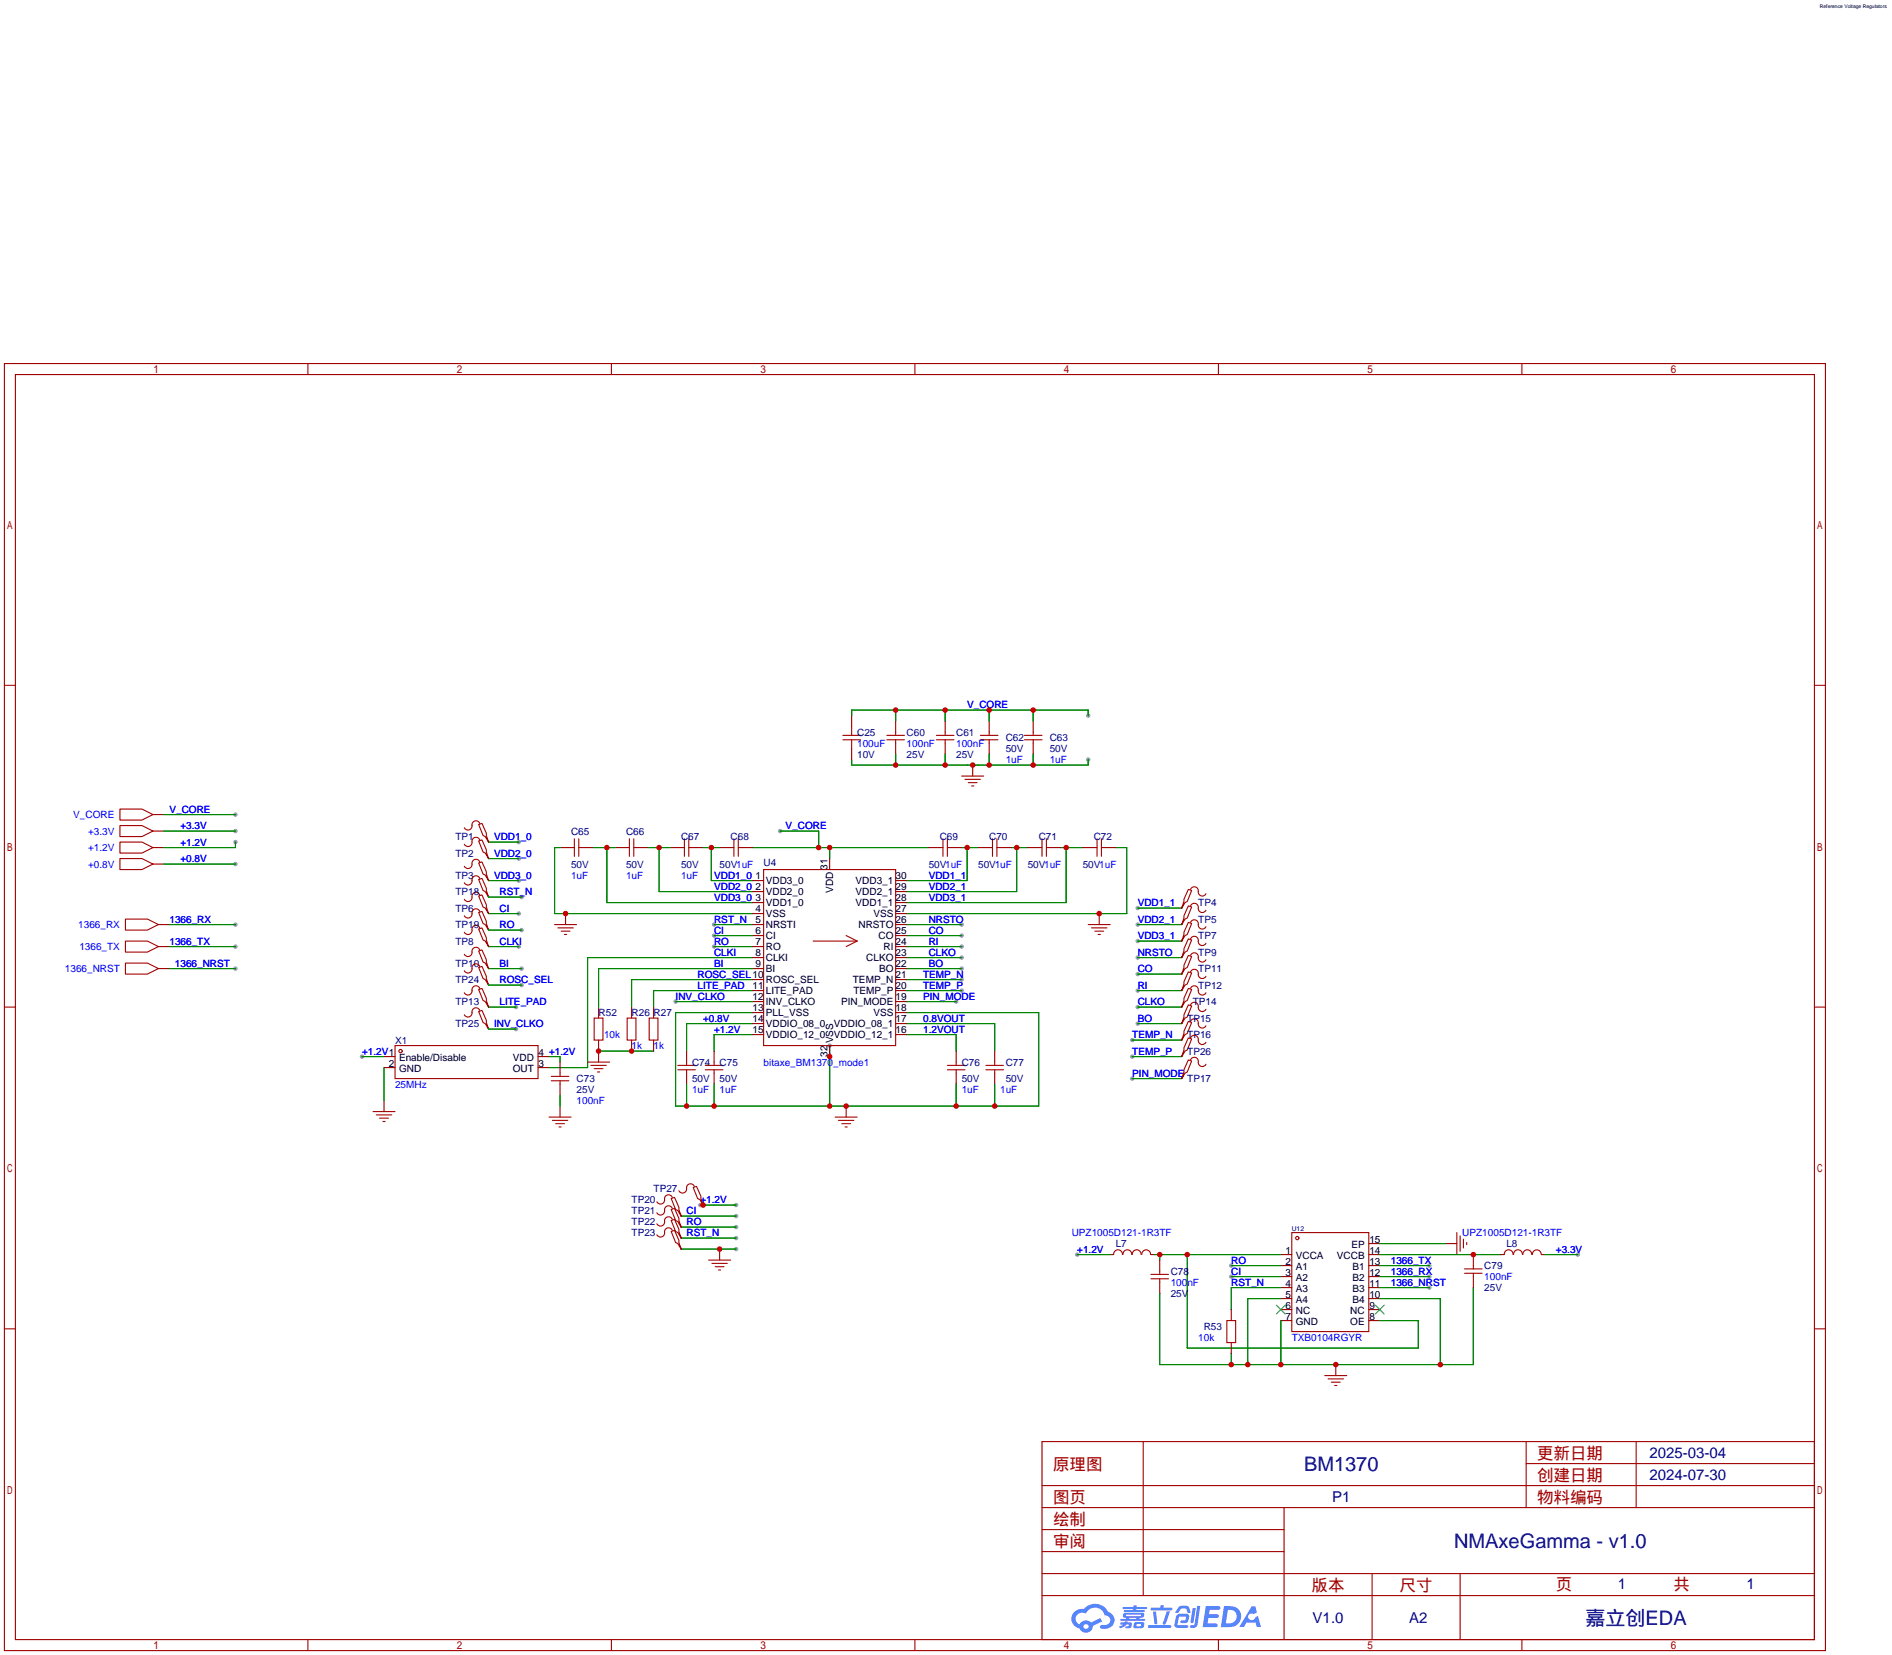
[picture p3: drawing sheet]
<svg xmlns="http://www.w3.org/2000/svg" width="437mm" height="382mm" viewBox="0 0 437 382" stroke-linecap="round" stroke-linejoin="round" font-family="sans-serif">
<g fill="#999">
<circle cx="54.4" cy="194.4" r=".51"/>
<circle cx="54.4" cy="191.9" r=".51"/>
<circle cx="54.4" cy="188.1" r=".51"/>
<circle cx="54.4" cy="199.5" r=".51"/>
<circle cx="54.4" cy="213.5" r=".51"/>
<circle cx="54.4" cy="218.6" r=".51"/>
<circle cx="54.4" cy="223.6" r=".51"/>
<circle cx="251.2" cy="165.2" r=".51"/>
<circle cx="169.9" cy="278.3" r=".51"/>
<circle cx="161.7" cy="278.3" r=".51"/>
<circle cx="169.9" cy="288.4" r=".51"/>
<circle cx="251.2" cy="175.4" r=".51"/>
<circle cx="169.9" cy="283.3" r=".51"/>
<circle cx="169.9" cy="280.8" r=".51"/>
<circle cx="169.9" cy="285.9" r=".51"/>
<circle cx="284.2" cy="292.2" r=".51"/>
<circle cx="329.9" cy="292.2" r=".51"/>
<circle cx="329.9" cy="294.8" r=".51"/>
<circle cx="284.2" cy="294.8" r=".51"/>
<circle cx="329.9" cy="297.3" r=".51"/>
<circle cx="248.7" cy="289.7" r=".51"/>
<circle cx="364.2" cy="289.7" r=".51"/>
<circle cx="119.8" cy="198.2" r=".51"/>
<circle cx="119.8" cy="203.3" r=".51"/>
<circle cx="262.6" cy="232.5" r=".51"/>
<circle cx="180.1" cy="191.9" r=".51"/>
<circle cx="261.4" cy="240.2" r=".51"/>
<circle cx="262.6" cy="213.5" r=".51"/>
<circle cx="262.6" cy="221.1" r=".51"/>
<circle cx="222" cy="213.5" r=".51"/>
<circle cx="262.6" cy="224.9" r=".51"/>
<circle cx="119.8" cy="210.9" r=".51"/>
<circle cx="262.6" cy="228.7" r=".51"/>
<circle cx="119.8" cy="194.4" r=".51"/>
<circle cx="220.7" cy="231.3" r=".51"/>
<circle cx="222" cy="216" r=".51"/>
<circle cx="222" cy="221.1" r=".51"/>
<circle cx="164.8" cy="213.5" r=".51"/>
<circle cx="119.8" cy="218.6" r=".51"/>
<circle cx="262.6" cy="217.3" r=".51"/>
<circle cx="261.4" cy="249" r=".51"/>
<circle cx="164.8" cy="218.6" r=".51"/>
<circle cx="222" cy="218.6" r=".51"/>
<circle cx="120.4" cy="223.6" r=".51"/>
<circle cx="262.6" cy="236.3" r=".51"/>
<circle cx="262.6" cy="209.7" r=".51"/>
<circle cx="222" cy="223.6" r=".51"/>
<circle cx="119.1" cy="232.5" r=".51"/>
<circle cx="191.5" cy="241.4" r=".51"/>
<circle cx="83.6" cy="244" r=".51"/>
<circle cx="222" cy="226.2" r=".51"/>
<circle cx="164.8" cy="216" r=".51"/>
<circle cx="156" cy="231.3" r=".51"/>
<circle cx="119.1" cy="237.6" r=".51"/>
<circle cx="222" cy="228.7" r=".51"/>
<circle cx="261.4" cy="244" r=".51"/>
<circle cx="120.4" cy="207.1" r=".51"/>
<circle cx="120.4" cy="214.8" r=".51"/>
<circle cx="120.4" cy="227.5" r=".51"/>
</g>
<g fill="none" stroke="#a10000" stroke-width=".25">
<path d="M1 83.9h420.4v297.2h-420.4zM3.6 86.5h415.2v292.1h-415.2zM71.1 83.9v2.6M141.1 83.9v2.6M211.2 83.9v2.6M281.3 83.9v2.6M351.3 83.9v2.6M1 158.2h2.6M418.8 158.2h2.6M1 232.5h2.6M418.8 232.5h2.6M1 306.8h2.6"/>
<path d="M418.8 306.8h2.6M240.5 332.9h178.3v45.7h-178.3zM263.9 332.9v35.5M352.3 332.9v15.2M352.3 337.9h66.5M377.7 332.9v15.2M240.5 353.2h55.9M240.5 348.1h178.3M240.5 358.3h55.9M240.5 343h178.3M296.4 348.1v30.5M71.1 378.6v2.5"/>
<path d="M141.1 378.6v2.5M211.2 378.6v2.5M240.5 368.4h178.3M240.5 363.3h178.3M281.3 378.6v2.5M316.7 363.3v15.3M337.1 363.3v15.3M351.3 378.6v2.5"/>
</g>
<g fill="#5487ff">
<path d="M278.4 370.8h2.6a.48 .48 0 0 1 .7 .5 .48 .48 0 0 1-.7 .4h-1.8l-.1 1h1.9a.43 .43 0 0 1 .4 .5 .43 .43 0 0 1-.5 .4h-1.9l-.2 1.3h1.6a.45 .45 0 0 1 .6 .1 .45 .45 0 0 1-.1 .6l-3.3 .1z"/>
<path d="M288.9 370.9h.9l.4 1.4-.8 .4a.84 .84 0 0 0-1.2 .2 .84 .84 0 0 0 .3 1.2 .84 .84 0 0 0 1.2-.4l.1-.3 .6-.3 .7 2.6h-1l-.3-1h-2l-.6 1h-1.1z"/>
<path d="M275.3 371.3h.7l-.5 3.2a.36 .36 0 0 1-.3 .3 .36 .36 0 0 1-.4-.3z"/>
<path d="M276.4 370.8h.7l-.6 4.3a1.13 1.13 0 0 1-1.8 .6l.2-.4 .7-.1 .2-.1z"/>
<path d="M272.1 371.1l.6-.3h1a.77 .77 0 0 1 .8 .5l.3 1-.1 .1h-.6l-.2-.9-.3-.1h-.9l-.7 1h-.7z"/>
<path d="M271.6 373l.6-.4h1.7a.81 .81 0 0 1 .6 .5 .81 .81 0 0 1-.1 .9 .81 .81 0 0 1-.9 .8h-.7a.32 .32 0 0 1-.3-.4 .32 .32 0 0 1 .4-.3h.7l.2-.8h-1.6l-.4 1.9 2.2 .1a.32 .32 0 0 1 .3 .3 .32 .32 0 0 1-.4 .3h-2.2l-.5-.3-.1-.5z"/>
<path d="M265.1 375.3h5a.33 .33 0 0 1 .3 .3 .33 .33 0 0 1-.4 .3h-4.8l-.2-.2z"/>
<path d="M269.3 372.1h.8l-.7 2a.98 .98 0 0 1-.7 1l-.3-.3z"/>
<path d="M266.2 372.1h.7l.3 2.6a.34 .34 0 0 1-.3 .4 .34 .34 0 0 1-.4-.3z"/>
<path d="M265.7 371.2h2.1l.3-.5h.5l-.1 .5h1.8a.32 .32 0 0 1 .4 .4 .32 .32 0 0 1-.4 .3h-4.5l-.2-.2z"/>
<path d="M258.7 374.6h.9l.1-.2h.6v.2l.8 .1 .2 .1-.2 1-1.3 .2v-.5h.7l.1-.4a.68 .68 0 0 0-1 .4l-1.1 .5-.2-.4 1-.5h-.7z"/>
<path d="M259.2 371.1h2.4l.1-.4h.7v.4h2.1l.3 .2-.3 .2h-2.2v.3h1.8l.2 .2-.2 .2h-4.6v-.4h2v-.3h-2.2l-.2-.1z"/>
<path d="M282.6 370.8l-.8 4.9h1.7a2.5 2.5 0 0 0 3-2.5 2.5 2.5 0 0 0-3.1-2.4zM283.4 371.7a1.65 1.65 0 0 1 2.1 1.7 1.65 1.65 0 0 1-2.2 1.5h-.3z"/>
<path d="M259.4 372.6l-.2 .8 .7 .1 .1 .3h-1.3l.1 .4h5.3l.3-.1-.2-.3h-1.2l.2-.3a.7 .7 0 0 0 .8-.2 .7 .7 0 0 0 0-.9h-4.2zM260 372.8l3.4 .1-.2 .3h-3.2zM260.7 373.5h1.7l-.2 .3h-1.4z"/>
<path d="M261.8 374.7a1.05 1.05 0 0 0 0 1.2 2.91 2.91 0 0 0 2.2-.1 .98 .98 0 0 0 0-1.2l-1.7-.1zM262.4 375h.9l.1 .4-.3 .2-.8-.1z"/>
<path d="M248.1 372.2a2.23 2.23 0 0 0-.7 2.3 2.23 2.23 0 0 0 1.8 1.5 1.58 1.58 0 0 0 1.8 1 1.58 1.58 0 0 0 1.3-1.6l2.2-1-.5-.8-2.1 1a1.65 1.65 0 0 0-2.7 .5 1.47 1.47 0 0 1-.7-2.1 1.47 1.47 0 0 1 2.2-.4 2.3 2.3 0 0 1 2.3-1.4 2.3 2.3 0 0 1 2 1.8 1.12 1.12 0 0 1 1.3 1 1.12 1.12 0 0 1-1.1 1.2h-.7a.45 .45 0 0 0-.6 .4 .45 .45 0 0 0 .4 .5 2.21 2.21 0 0 0 2.3-.6 2.21 2.21 0 0 0 .5-2.2 2.13 2.13 0 0 0-1.3-1.1 3.3 3.3 0 0 0-5.6-.7l-1.1 .1zM250.1 375.6a.6 .6 0 0 1 1.2 0 .6 .6 0 0 1-1.2 0z"/>
</g>
<g fill="none" stroke="#870000" stroke-width=".25">
<path d="M196.6 165.2v2.6M196.6 172.8v2.6M206.8 166.5v2.5M206.8 171.6v2.5M218.2 166.5v2.5M218.2 171.6v2.5M224.5 176.7v2.5M228.3 166.5v2.5M228.3 171.6v2.5M238.5 166.5v2.5M238.5 171.6v2.5M35.3 188.1h2.5"/>
<path d="M35.3 191.9h2.5M35.3 195.7h2.5M35.3 199.5h2.5M112.8 194.2v.2M112.8 198v.2M129.3 195.7h2.5M134.4 195.7h2.5M142 195.7h2.5M147.1 195.7h2.5M154.7 195.7h2.5M159.8 195.7h2.5M166.1 195.7h2.6"/>
<path d="M171.2 195.7h2.5M191.5 198.2v2.6M214.4 195.7h2.5M219.5 195.7h2.5M225.8 195.7h2.5M230.9 195.7h2.5M237.2 195.7h2.6M242.3 195.7h2.6M249.9 195.7h2.6M255 195.7h2.6M36.6 213.5h2.5M36.6 218.6h2.5"/>
<path d="M112.8 203.1v.2M112.8 206.9v.2M112.8 210.7v.2M112.8 214.5v.3M112.8 218.3v.3M130.6 210.9v2.6M173.7 213.5h2.6M173.7 218.6h2.6M173.7 203.3h2.6M173.7 205.9h2.6M173.7 216h2.6M173.7 210.9h2.6"/>
<path d="M173.7 208.4h2.6M206.8 213.5h2.5M206.8 218.6h2.5M206.8 203.3h2.5M206.8 205.9h2.5M206.8 216h2.5M206.8 210.9h2.5M206.8 208.4h2.5M253.7 210.9v2.6M272.8 209.4v.3M272.8 213.2v.3M272.8 217v.3"/>
<path d="M36.6 223.6h2.5M112.8 223.4v.2M112.8 227.2v.3M112.8 232.3v.2M112.8 237.4v.2M138.2 232.5v2.6M145.8 232.5v2.6M150.9 232.5v2.6M173.7 223.6h2.6M173.7 226.2h2.6M173.7 228.7h2.6M173.7 231.3h2.6"/>
<path d="M173.7 233.8h2.6M173.7 236.3h2.6M173.7 238.9h2.6M173.7 221.1h2.6M206.8 223.6h2.5M206.8 226.2h2.5M206.8 228.7h2.5M206.8 231.3h2.5M206.8 233.8h2.5M206.8 236.3h2.5M206.8 238.9h2.5M206.8 221.1h2.5"/>
<path d="M272.8 220.9v.2M272.8 224.7v.2M272.8 228.5v.2M272.8 232.3v.2M272.8 236.1v.2M272.8 239.9v.3M88.6 254.1v2.6M88.6 244h2.6M88.6 246.5h2.6M124.2 244h2.5M124.2 246.5h2.5M129.3 245.2v2.6"/>
<path d="M129.3 250.3v2.6M129.3 255.4v2.5M138.2 240.2v5M145.8 240.2v2.5M150.9 240.2v2.5M158.5 242.7v2.5M158.5 247.8v2.5M164.8 242.7v2.5M164.8 247.8v2.5M191.5 241.4v2.6M195.3 255.4v2.5M220.7 242.7v2.5"/>
<path d="M220.7 247.8v2.5M229.6 242.7v2.5M229.6 247.8v2.5M272.8 243.7v.3M272.8 248.8v.2M162.3 278v.3M157.2 280.5v.3M157.2 283.1v.2M157.2 285.6v.3M157.2 288.2v.2M166.1 288.4v2.6M256.3 289.7h.7"/>
<path d="M265.7 289.7h.7M267.7 291v2.5M267.7 296v2.6M295.7 289.7h2.5M295.7 292.2h2.5M295.7 294.8h2.5M295.7 297.3h2.5M295.7 299.8h2.5M316 289.7h2.5M316 292.2h2.5M316 294.8h2.5M316 297.3h2.5"/>
<path d="M316 299.8h2.5M316 287.1h2.5M333.8 287.1h2.5M340.1 289.7v2.5M340.1 294.8v2.5M346.5 289.7h.7M355.9 289.7h.7M284.2 302.4v2.5M284.2 310v2.5M295.7 302.4h2.5M295.7 304.9h2.5M308.4 315.1v2.5"/>
<path d="M316 302.4h2.5M316 304.9h2.5"/>
</g>
<g fill="none" stroke="#a10000" stroke-width=".25">
<path d="M194.6 169.8h4M194.6 170.8h4M196.6 167.8v2M196.6 170.8v2M204.7 169.8h4.1M204.7 170.8h4.1M206.8 169v.8M206.8 170.8v.8M216.2 169.8h4M216.2 170.8h4M218.2 169v.8M218.2 170.8v.8"/>
<path d="M222 179.2h5.1M222.8 180h3.5M226.3 169.8h4.1M226.3 170.8h4.1M228.3 169v.8M228.3 170.8v.8M236.5 169.8h4M236.5 170.8h4M238.5 169v.8M238.5 170.8v.8M27.7 186.8h5.1l2.5 1.3-2.5 1.3h-5.1zM27.7 190.6h5.1l2.5 1.3-2.5 1.3h-5.1z"/>
<path d="M27.7 194.4h5.1l2.5 1.3-2.5 1.3h-5.1zM27.7 198.2h5.1l2.5 1.3-2.5 1.3h-5.1zM110.5 190.4l.8-.3 1 2.3v.5l.5 1.5-.8-1.2-.5-.3zM110.5 194.2l.8-.3 1 2.3v.5l.5 1.5-.8-1.2-.5-.3zM110.5 199.3l.8-.3 1 2.3v.5l.5 1.5-.8-1.2-.5-.3zM110.7 190.1a.93 .93 0 0 0-1.1-.5 .93 .93 0 0 0-.6 1 .94 .94 0 0 1-.7 1 .94 .94 0 0 1-1.1-.5M110.7 193.9a.93 .93 0 0 0-1.1-.5 .93 .93 0 0 0-.6 1 .94 .94 0 0 1-.7 1 .94 .94 0 0 1-1.1-.5M110.7 199a.93 .93 0 0 0-1.1-.6 .93 .93 0 0 0-.6 1.1 .94 .94 0 0 1-.7 1 .94 .94 0 0 1-1.1-.5M131.8 195.7h.8M132.6 193.7v4M133.6 193.7v4M133.6 195.7h.8"/>
<path d="M144.5 195.7h.8M145.3 193.7v4M146.3 195.7h.8M146.3 193.7v4M157.2 195.7h.8M158 193.7v4M159 195.7h.8M159 193.7v4M168.7 195.7h.7M169.4 193.7v4M170.4 195.7h.8M170.4 193.7v4"/>
<path d="M216.9 195.7h.8M217.7 193.7v4M218.7 195.7h.8M218.7 193.7v4M223.5 180.7h2.1M224.3 181.5h.5M228.3 195.7h.8M229.1 193.7v4M230.1 195.7h.8M230.1 193.7v4M239.8 195.7h.7M240.5 193.7v4"/>
<path d="M241.6 195.7h.7M241.6 193.7v4M252.5 195.7h.7M253.2 193.7v4M254.3 195.7h.7M254.3 193.7v4M29 212.2h5l2.6 1.3-2.6 1.3h-5zM29 217.3h5l2.6 1.3-2.6 1.2h-5zM110.5 206.9l.8-.3 1 2.3v.5l.5 1.5-.8-1.2-.5-.3zM110.5 214.5l.8-.3 1 2.3v.5l.5 1.6-.8-1.3-.5-.3zM110.5 219.6l.8-.3 1 2.3v.5l.5 1.5-.8-1.2-.5-.3zM110.5 203.1l.8-.3 1 2.3v.5l.5 1.5-.8-1.2-.5-.3z"/>
<path d="M110.5 210.7l.8-.3 1 2.3v.5l.5 1.6-.8-1.3-.5-.3zM110.7 206.6a.93 .93 0 0 0-1.1-.5 .93 .93 0 0 0-.6 1 .94 .94 0 0 1-.7 1 .94 .94 0 0 1-1.1-.5M110.7 214.2a.93 .93 0 0 0-1.1-.5 .93 .93 0 0 0-.6 1.1 .94 .94 0 0 1-.7 1 .94 .94 0 0 1-1.1-.5M110.7 219.3a.93 .93 0 0 0-1.1-.5 .93 .93 0 0 0-.6 1 .94 .94 0 0 1-.7 1 .94 .94 0 0 1-1.1-.5M110.7 202.8a.93 .93 0 0 0-1.1-.5 .93 .93 0 0 0-.6 1 .94 .94 0 0 1-.7 1 .94 .94 0 0 1-1.1-.5M110.7 210.4a.93 .93 0 0 0-1.1-.5 .93 .93 0 0 0-.6 1 .94 .94 0 0 1-.7 1 .94 .94 0 0 1-1.1-.4M128 213.5h5.1M128.8 214.2h3.5M129.5 215h2.1M130.3 215.8h.5M176.3 200.8h30.5v40.6h-30.5zM187.7 217.3h10.2"/>
<path d="M195.3 216l2.6 1.3M197.9 217.3l-2.6 1.3M251.2 213.5h5.1M252 214.2h3.5M252.7 215h2.1M253.5 215.8h.5M274.3 216.8l.8 .2-1 2.6-.5 .2-.8 1.3 .5-1.5v-.5zM274.3 213l.8 .2-1 2.6-.5 .2-.8 1.3 .5-1.5v-.5zM274.3 209.2l.8 .2-1 2.6-.5 .2-.8 1.3 .5-1.5v-.5zM274.3 205.4l.8 .2-1 2.6-.5 .2-.8 1.3 .5-1.5v-.6zM274.8 216.8a.93 .93 0 0 1 1.2-.6 .93 .93 0 0 1 .6 1.1 .94 .94 0 0 0 .7 1 .94 .94 0 0 0 1.1-.5M274.8 213a.93 .93 0 0 1 1.2-.6 .93 .93 0 0 1 .6 1.1 .94 .94 0 0 0 .7 1 .94 .94 0 0 0 1.1-.5"/>
<path d="M274.8 209.2a.93 .93 0 0 1 1.2-.6 .93 .93 0 0 1 .6 1.1 .94 .94 0 0 0 .7 1 .94 .94 0 0 0 1.1-.5M274.8 205.4a.93 .93 0 0 1 1.2-.6 .93 .93 0 0 1 .6 1.1 .94 .94 0 0 0 .7 1 .94 .94 0 0 0 1.1-.5M29 222.4h5l2.6 1.2-2.6 1.3h-5zM110.5 228.5l.8-.3 1 2.3v.5l.5 1.5-.8-1.2-.5-.3zM110.5 233.6l.8-.3 1 2.3v.5l.5 1.5-.8-1.3-.5-.2zM110.5 223.4l.8-.3 1 2.3v.5l.5 1.6-.8-1.3-.5-.3zM110.7 228.2a.93 .93 0 0 0-1.1-.5 .93 .93 0 0 0-.6 1 .94 .94 0 0 1-.7 1 .94 .94 0 0 1-1.1-.5M110.7 233.3a.93 .93 0 0 0-1.1-.6 .93 .93 0 0 0-.6 1.1 .94 .94 0 0 1-.7 1 .94 .94 0 0 1-1.1-.5M110.7 223.1a.93 .93 0 0 0-1.1-.5 .93 .93 0 0 0-.6 1 .94 .94 0 0 1-.7 1 .94 .94 0 0 1-1.1-.4M137.2 235.1h2v5.1h-2zM144.8 235.1h2v5.1h-2zM149.9 235.1h2v5.1h-2z"/>
<path d="M274.3 235.8l.8 .3-1 2.5-.5 .3-.8 1.3 .5-1.6v-.5zM274.3 232l.8 .3-1 2.5-.5 .3-.8 1.2 .5-1.5v-.5zM274.3 228.2l.8 .3-1 2.5-.5 .3-.8 1.2 .5-1.5v-.5zM274.3 224.4l.8 .3-1 2.5-.5 .3-.8 1.2 .5-1.5v-.5zM274.3 220.6l.8 .3-1 2.5-.5 .2-.8 1.3 .5-1.5v-.5zM274.3 239.6l.8 .3-1 2.5-.5 .3-.8 1.3 .5-1.6v-.5zM274.8 235.8a.93 .93 0 0 1 1.2-.5 .93 .93 0 0 1 .6 1 .94 .94 0 0 0 .7 1 .94 .94 0 0 0 1.1-.4M274.8 232a.93 .93 0 0 1 1.2-.5 .93 .93 0 0 1 .6 1 .94 .94 0 0 0 .7 1 .94 .94 0 0 0 1.1-.5M274.8 228.2a.93 .93 0 0 1 1.2-.5 .93 .93 0 0 1 .6 1 .94 .94 0 0 0 .7 1 .94 .94 0 0 0 1.1-.5M274.8 224.4a.93 .93 0 0 1 1.2-.6 .93 .93 0 0 1 .6 1.1 .94 .94 0 0 0 .7 1 .94 .94 0 0 0 1.1-.5M274.8 220.6a.93 .93 0 0 1 1.2-.6 .93 .93 0 0 1 .6 1.1 .94 .94 0 0 0 .7 1 .94 .94 0 0 0 1.1-.5M274.8 239.6a.93 .93 0 0 1 1.2-.5 .93 .93 0 0 1 .6 1.1 .94 .94 0 0 0 .7 1 .94 .94 0 0 0 1.1-.5"/>
<path d="M86.1 256.7h5.1M86.9 257.4h3.5M87.6 258.2h2.1M88.4 259h.5M91.2 241.4h33v7.6h-33zM126.7 257.9h5.1M127.3 248.5h4M127.3 249.6h4M127.5 258.7h3.6M128.3 259.5h2M129.3 247.8v.7M129.3 249.6v.7"/>
<path d="M135.6 245.2h5.1M136.4 246h3.6M137.2 246.8h2M137.9 247.5h.5M156.5 246h4M156.5 247h4M158.5 245.2v.8M158.5 247v.8M162.8 246h4.1M162.8 247h4.1M164.8 245.2v.8M164.8 247v.8"/>
<path d="M192.8 257.9h5.1M193.5 258.7h3.6M194.3 259.5h2M218.7 246h4.1M218.7 247h4.1M220.7 245.2v.8M220.7 247v.8M227.6 246h4M227.6 247h4M229.6 245.2v.8M229.6 247v.8M274.3 244.7l.8 .3-1 2.5-.5 .3-.8 1.2 .5-1.5v-.5z"/>
<path d="M274.8 244.7a.93 .93 0 0 1 1.2-.5 .93 .93 0 0 1 .6 1 .94 .94 0 0 0 .7 1 .94 .94 0 0 0 1.1-.5M129 260.2h.5M154.9 276.7l.8-.2 1 2.3v.5l.5 1.5-.7-1.3-.5-.2zM154.9 279.3l.8-.3 1 2.3v.5l.5 1.5-.7-1.2-.5-.3zM155.2 276.5a.93 .93 0 0 0-1.1-.6 .93 .93 0 0 0-.7 1.1 .94 .94 0 0 1-.7 1 .94 .94 0 0 1-1.1-.5M155.2 279a.93 .93 0 0 0-1.1-.5 .93 .93 0 0 0-.7 1 .94 .94 0 0 1-.7 1 .94 .94 0 0 1-1.1-.5M160 274.2l.8-.3 1 2.3v.5l.5 1.6-.8-1.3-.5-.3zM160.3 273.9a.93 .93 0 0 0-1.1-.5 .93 .93 0 0 0-.7 1 .94 .94 0 0 1-.7 1 .94 .94 0 0 1-1.1-.4M195.1 260.2h.5M154.9 281.8l.8-.2 1 2.2v.6l.5 1.5-.7-1.3-.5-.2zM154.9 284.4l.8-.3 1 2.3v.5l.5 1.5-.7-1.3-.5-.2zM155.2 281.6a.93 .93 0 0 0-1.1-.6 .93 .93 0 0 0-.7 1.1 .94 .94 0 0 1-.7 1 .94 .94 0 0 1-1.1-.5"/>
<path d="M155.2 284.1a.93 .93 0 0 0-1.1-.6 .93 .93 0 0 0-.7 1.1 .94 .94 0 0 1-.7 1 .94 .94 0 0 1-1.1-.5M163.6 291h5.1M164.3 291.7h3.6M165.1 292.5h2M165.9 293.2h.5M257.1 289.7a1.01 1.01 0 0 1 1-1.1 1.01 1.01 0 0 1 1 1.1M259.2 289.7a1.01 1.01 0 0 1 1-1.1 1.01 1.01 0 0 1 1.1 1.1M261.4 289.7a1.01 1.01 0 0 1 1-1.1 1.01 1.01 0 0 1 1 1.1M263.6 289.7a1.01 1.01 0 0 1 1-1.1 1.01 1.01 0 0 1 1 1.1M265.7 295.3h4M265.7 294.3h4M267.7 293.5v.8"/>
<path d="M267.7 295.3v.7M298.2 284.6h17.8v22.9h-17.8zM336.3 284.6v5.1M337.1 285.4v3.5M337.8 286.1v2.1M338.1 294h4M338.1 293h4M338.6 286.9v.5M340.1 292.2v.8M340.1 294v.8M347.2 289.7a1.01 1.01 0 0 1 1.1-1.1 1.01 1.01 0 0 1 1 1.1M349.4 289.7a1.01 1.01 0 0 1 1-1.1 1.01 1.01 0 0 1 1 1.1"/>
<path d="M351.6 289.7a1.01 1.01 0 0 1 1-1.1 1.01 1.01 0 0 1 1 1.1M353.7 289.7a1.01 1.01 0 0 1 1.1-1.1 1.01 1.01 0 0 1 1 1.1M283.2 304.9h2v5.1h-2zM305.8 317.6h5.1M306.6 318.4h3.5M307.3 319.2h2.1M308.1 319.9h.5"/>
<circle cx="92.5" cy="242.7" r=".38"/>
<circle cx="299.5" cy="285.9" r=".38"/>
</g>
<path d="M294.6 301.4l2.1 2M296.7 301.4l-2.1 2M317.5 301.4l2 2M319.5 301.4l-2 2" fill="none" stroke="#3c3" stroke-width=".25"/>
<g fill="none" stroke="#008700" stroke-width=".25">
<path d="M196.6 165.2v-1.2h54.6v1.2M196.6 175.4v1.3h54.6v-1.3M206.8 164v2.5M206.8 174.1v2.6M218.2 164v2.5M218.2 174.1v2.6M228.3 164v2.5M228.3 174.1v2.6M238.5 164v2.5M238.5 174.1v2.6M37.8 191.9h16.6M37.8 188.1h16.6"/>
<path d="M37.8 199.5h16.6M54.4 194.4v1.3h-16.6M112.8 198.2h7M112.8 194.4h7M129.3 195.7h-1.3v15.2h45.7M136.9 195.7h5.1M140.1 195.7v12.7h33.6M149.6 195.7h5.1M152.1 195.7v10.2h21.6M162.3 195.7h3.8M164.2 195.7v7.6h9.5M173.7 195.7h40.7"/>
<path d="M180.1 191.9h8.9v3.8M191.5 195.7v2.5M222 195.7h3.8M223.3 195.7v7.6h-14M233.4 195.7h3.8M234.7 195.7v10.2h-25.4M244.9 195.7h5M246.1 195.7v12.7h-36.8M257.6 195.7h2.5v15.2h-50.8M39.1 213.5h15.3M39.1 218.6h15.3M112.8 218.6h7"/>
<path d="M112.8 203.3h7M112.8 207.1h7.6M112.8 214.8h7.6M119.8 210.9h-7M164.8 213.5h8.9M164.8 218.6h8.9M164.8 216h8.9M209.3 213.5h12.7M209.3 218.6h12.7M209.3 216h12.7M262.6 213.5h10.2M262.6 217.3h10.2"/>
<path d="M262.6 209.7h10.2M39.1 223.6h15.3M112.8 223.6h7.6M112.8 232.5h6.3M112.8 237.6h6.3M112.8 227.5h7.6M156 231.3h17.7M173.7 223.6h-35.5v8.9M173.7 221.1h-38.1v25.4h-8.9M173.7 236.3h-15.2v6.4M173.7 238.9h-8.9v3.8M173.7 226.2h-27.9v6.3"/>
<path d="M173.7 228.7h-22.8v3.8M173.7 233.8h-17.7v21.6h83.8v-21.6h-30.5M209.3 223.6h12.7M209.3 221.1h12.7M209.3 236.3h20.3v6.4M209.3 238.9h11.4v3.8M209.3 226.2h12.7M209.3 228.7h12.7M209.3 231.3h11.4M262.6 232.5h10.2M262.6 221.1h10.2M262.6 236.3h10.2"/>
<path d="M262.6 224.9h10.2M262.6 228.7h10.2M83.6 244h5M88.6 246.5v7.6M126.7 244h2.6v1.2M129.3 252.9v2.5M138.2 242.7h12.7M158.5 250.3v5.1M164.8 250.3v5.1M191.5 241.4v14M220.7 250.3v5.1M229.6 250.3v5.1"/>
<path d="M261.4 240.2h11.4M261.4 249h11.4M261.4 244h11.4M161.7 278.3h8.2M157.2 288.4h12.7M157.2 283.3h12.7M157.2 280.8h12.7M157.2 285.9h12.7M248.7 289.7h7.6M266.4 289.7h29.3M267.7 289.7v1.3M274.1 289.7v21.6h53.3v-6.4h-8.9"/>
<path d="M284.2 292.2h11.5M284.2 294.8h11.5M295.7 297.3h-11.5v5.1M295.7 299.8h-7.7v15.3M318.5 292.2h11.4M318.5 294.8h11.4M318.5 297.3h11.4M318.5 299.8h14v15.3M318.5 287.1h15.3M318.5 289.7h28M340.1 297.3v17.8h-72.4v-16.5M356.6 289.7h7.6"/>
<path d="M284.2 312.5v2.6M295.7 304.9v10.2"/>
</g>
<g fill="#c00">
<circle cx="218.2" cy="164" r=".63"/>
<circle cx="206.8" cy="164" r=".63"/>
<circle cx="228.3" cy="164" r=".63"/>
<circle cx="238.5" cy="164" r=".63"/>
<circle cx="162.3" cy="278.3" r=".63"/>
<circle cx="166.1" cy="288.4" r=".63"/>
<circle cx="238.5" cy="176.7" r=".63"/>
<circle cx="228.3" cy="176.7" r=".63"/>
<circle cx="218.2" cy="176.7" r=".63"/>
<circle cx="206.8" cy="176.7" r=".63"/>
<circle cx="224.5" cy="176.7" r=".63"/>
<circle cx="332.5" cy="315.1" r=".63"/>
<circle cx="308.4" cy="315.1" r=".63"/>
<circle cx="295.7" cy="315.1" r=".63"/>
<circle cx="288" cy="315.1" r=".63"/>
<circle cx="284.2" cy="315.1" r=".63"/>
<circle cx="340.1" cy="289.7" r=".63"/>
<circle cx="274.1" cy="289.7" r=".63"/>
<circle cx="267.7" cy="289.7" r=".63"/>
<circle cx="246.1" cy="195.7" r=".63"/>
<circle cx="253.7" cy="210.9" r=".63"/>
<circle cx="234.7" cy="195.7" r=".63"/>
<circle cx="189" cy="195.7" r=".63"/>
<circle cx="191.5" cy="195.7" r=".63"/>
<circle cx="223.3" cy="195.7" r=".63"/>
<circle cx="152.1" cy="195.7" r=".63"/>
<circle cx="140.1" cy="195.7" r=".63"/>
<circle cx="138.2" cy="242.7" r=".63"/>
<circle cx="145.8" cy="242.7" r=".63"/>
<circle cx="164.2" cy="195.7" r=".63"/>
<circle cx="130.6" cy="210.9" r=".63"/>
<circle cx="158.5" cy="255.4" r=".63"/>
<circle cx="220.7" cy="255.4" r=".63"/>
<circle cx="229.6" cy="255.4" r=".63"/>
<circle cx="164.8" cy="255.4" r=".63"/>
<circle cx="195.3" cy="255.4" r=".63"/>
<circle cx="191.5" cy="255.4" r=".63"/>
<circle cx="191.5" cy="244" r=".63"/>
</g>
<g font-size="4.6" fill="#000080">
<text x="301" y="339.6">BM1370</text>
<text x="335.7" y="357.3">NMAxeGamma - v1.0</text>
<text x="366" y="375.1">嘉立创EDA</text>
</g>
<g font-size="3.8" fill="#a00000">
<text x="243.1" y="339.5">原理图</text>
<text x="354.8" y="336.9">更新日期</text>
<text x="243.1" y="347.1">图页</text>
<text x="354.8" y="342">创建日期</text>
<text x="354.8" y="347.1">物料编码</text>
<text x="243.1" y="352.2">绘制</text>
<text x="243.1" y="357.3">审阅</text>
<text x="302.8" y="367.4">版本</text>
<text x="323.1" y="367.4">尺寸</text>
<text x="359.2" y="367.2">页</text>
<text x="386.3" y="367.2">共</text>
</g>
<g font-size="3.5" fill="#000080">
<text x="380.7" y="336.6">2025-03-04</text>
<text x="380.7" y="341.7">2024-07-30</text>
<text x="307.5" y="346.8">P1</text>
<text x="373.4" y="366.8">1</text>
<text x="403.2" y="366.8">1</text>
<text x="303" y="374.7">V1.0</text>
<text x="325.3" y="374.7">A2</text>
</g>
<g font-size="2.3" fill="#00f">
<text x="223.3" y="163.5">V_CORE</text>
<text x="197.9" y="172.4">100uF</text>
<text x="209.3" y="172.4">100nF</text>
<text x="220.7" y="172.4">100nF</text>
<text x="232.2" y="176.2">1uF</text>
<text x="242.3" y="176.2">1uF</text>
<text x="16.9" y="188.9">V_CORE</text>
<text x="39.1" y="187.6">V_CORE</text>
<text x="41.7" y="191.4">+3.3V</text>
<text x="181.4" y="191.4">V_CORE</text>
<text x="20.3" y="192.7">+3.3V</text>
<text x="20.3" y="196.5">+1.2V</text>
<text x="41.7" y="195.2">+1.2V</text>
<text x="114" y="197.8">VDD2_0</text>
<text x="114" y="194">VDD1_0</text>
<text x="20.3" y="200.3">+0.8V</text>
<text x="41.7" y="199.1">+0.8V</text>
<text x="114" y="202.9">VDD3_0</text>
<text x="131.8" y="202.9">1uF</text>
<text x="144.5" y="202.9">1uF</text>
<text x="157.2" y="202.9">1uF</text>
<text x="164.8" y="202.9">VDD1_0</text>
<text x="214.4" y="202.9">VDD1_1</text>
<text x="115.3" y="206.7">RST_N</text>
<text x="164.8" y="205.4">VDD2_0</text>
<text x="164.8" y="207.9">VDD3_0</text>
<text x="214.4" y="207.9">VDD3_1</text>
<text x="214.4" y="205.4">VDD2_1</text>
<text x="262.6" y="209.2">VDD1_1</text>
<text x="18.1" y="214.3">1366_RX</text>
<text x="39.1" y="213">1366_RX</text>
<text x="115.3" y="210.5">CI</text>
<text x="115.3" y="214.3">RO</text>
<text x="164.8" y="213">RST_N</text>
<text x="164.8" y="215.6">CI</text>
<text x="214.4" y="213">NRSTO</text>
<text x="214.4" y="215.6">CO</text>
<text x="262.6" y="213">VDD2_1</text>
<text x="18.3" y="219.4">1366_TX</text>
<text x="39.1" y="218.1">1366_TX</text>
<text x="115.3" y="218.1">CLKI</text>
<text x="164.8" y="220.6">CLKI</text>
<text x="164.8" y="218.1">RO</text>
<text x="214.4" y="220.6">CLKO</text>
<text x="214.4" y="218.1">RI</text>
<text x="262.6" y="220.6">NRSTO</text>
<text x="262.6" y="216.8">VDD3_1</text>
<text x="15" y="224.5">1366_NRST</text>
<text x="40.4" y="223.2">1366_NRST</text>
<text x="115.3" y="223.2">BI</text>
<text x="115.3" y="227">ROSC_SEL</text>
<text x="161" y="225.7">ROSC_SEL10</text>
<text x="164.8" y="223.2">BI</text>
<text x="213.1" y="225.7">TEMP_N</text>
<text x="214.4" y="223.2">BO</text>
<text x="262.6" y="224.5">CO</text>
<text x="115.3" y="232.1">LITE_PAD</text>
<text x="156" y="230.8">INV_CLKO</text>
<text x="161" y="228.3">LITE_PAD</text>
<text x="213.1" y="230.8">PIN_MODE</text>
<text x="213.1" y="228.3">TEMP_P</text>
<text x="262.6" y="232.1">CLKO</text>
<text x="262.6" y="228.3">RI</text>
<text x="114" y="237.2">INV_CLKO</text>
<text x="139.4" y="239.7">10k</text>
<text x="162.3" y="235.9">+0.8V</text>
<text x="164.8" y="238.4">+1.2V</text>
<text x="213.1" y="235.9">0.8VOUT</text>
<text x="213.1" y="238.4">1.2VOUT</text>
<text x="261.4" y="239.7">TEMP_N</text>
<text x="262.6" y="235.9">BO</text>
<text x="83.6" y="243.5">+1.2V1</text>
<text x="145.8" y="242.2">1k</text>
<text x="150.9" y="242.2">1k</text>
<text x="261.4" y="243.5">TEMP_P</text>
<text x="91.2" y="251.1">25MHz</text>
<text x="176.3" y="246">bitaxe_BM1370_mode1</text>
<text x="261.4" y="248.6">PIN_MODE</text>
<text x="133.1" y="254.9">100nF</text>
<text x="159.8" y="252.4">1uF</text>
<text x="166.1" y="252.4">1uF</text>
<text x="222" y="252.4">1uF</text>
<text x="230.9" y="252.4">1uF</text>
<text x="158.5" y="280.3">CI</text>
<text x="161.7" y="277.8">+1.2V</text>
<text x="158.5" y="282.9">RO</text>
<text x="158.5" y="285.4">RST_N</text>
<text x="247.4" y="285.4">UPZ1005D121-1R3TF</text>
<text x="337.6" y="285.4">UPZ1005D121-1R3TF</text>
<text x="248.7" y="289.2">+1.2V</text>
<text x="284.2" y="291.8">RO</text>
<text x="321.1" y="291.8">1366_TX</text>
<text x="359.2" y="289.2">+3.3V</text>
<text x="270.3" y="296.8">100nF</text>
<text x="284.2" y="294.3">CI</text>
<text x="284.2" y="296.8">RST_N</text>
<text x="321.1" y="294.3">1366_RX</text>
<text x="321.1" y="296.8">1366_NRST</text>
<text x="342.6" y="295.6">100nF</text>
<text x="276.6" y="309.5">10k</text>
<text x="298.2" y="309.5">TXB0104RGYR</text>
</g>
<g font-size="2.3" fill="#000080">
<text x="197.9" y="169.8">C25</text>
<text x="209.3" y="169.8">C60</text>
<text x="220.7" y="169.8">C61</text>
<text x="232.2" y="171.1">C62</text>
<text x="232.2" y="173.7">50V</text>
<text x="242.3" y="171.1">C63</text>
<text x="242.3" y="173.7">50V</text>
<text x="197.9" y="174.9">10V</text>
<text x="209.3" y="174.9">25V</text>
<text x="220.7" y="174.9">25V</text>
<text x="105.2" y="194">TP1</text>
<text x="105.2" y="197.8">TP2</text>
<text x="131.8" y="192.7">C65</text>
<text x="144.5" y="192.7">C66</text>
<text x="157.2" y="194">C67</text>
<text x="168.7" y="194">C68</text>
<text x="216.9" y="194">C69</text>
<text x="228.3" y="194">C70</text>
<text x="239.8" y="194">C71</text>
<text x="252.5" y="194">C72</text>
<text x="105.2" y="202.9">TP3</text>
<text x="131.8" y="200.3">50V</text>
<text x="144.5" y="200.3">50V</text>
<text x="157.2" y="200.3">50V</text>
<text x="166.1" y="200.3">50V1uF</text>
<text x="176.3" y="200.1">U4</text>
<text x="214.4" y="200.3">50V1uF</text>
<text x="225.8" y="200.3">50V1uF</text>
<text x="237.2" y="200.3">50V1uF</text>
<text x="249.9" y="200.3">50V1uF</text>
<text x="105.2" y="206.7">TP18</text>
<text x="276.6" y="209.2">TP4</text>
<text x="105.2" y="210.5">TP6</text>
<text x="105.2" y="214.3">TP19</text>
<text x="276.6" y="213">TP5</text>
<text x="105.2" y="218.1">TP8</text>
<text x="276.6" y="220.6">TP9</text>
<text x="276.6" y="216.8">TP7</text>
<text x="105.2" y="223.2">TP10</text>
<text x="105.2" y="227">TP24</text>
<text x="276.6" y="224.5">TP11</text>
<text x="105.2" y="232.1">TP13</text>
<text x="275.3" y="232.1">TP14</text>
<text x="276.6" y="228.3">TP12</text>
<text x="105.2" y="237.2">TP25</text>
<text x="138.2" y="234.6">R52</text>
<text x="145.8" y="234.6">R26</text>
<text x="150.9" y="234.6">R27</text>
<text x="274.1" y="239.7">TP16</text>
<text x="274.1" y="235.9">TP15</text>
<text x="91.2" y="241">X1</text>
<text x="274.1" y="243.5">TP26</text>
<text x="133.1" y="249.9">C73</text>
<text x="159.8" y="246">C74</text>
<text x="159.8" y="249.9">50V</text>
<text x="166.1" y="246">C75</text>
<text x="166.1" y="249.9">50V</text>
<text x="222" y="246">C76</text>
<text x="222" y="249.9">50V</text>
<text x="232.2" y="246">C77</text>
<text x="232.2" y="249.9">50V</text>
<text x="274.1" y="249.9">TP17</text>
<text x="133.1" y="252.4">25V</text>
<text x="150.9" y="275.3">TP27</text>
<text x="145.8" y="277.8">TP20</text>
<text x="145.8" y="280.3">TP21</text>
<text x="145.8" y="282.9">TP22</text>
<text x="145.8" y="285.4">TP23</text>
<text x="257.6" y="288">L7</text>
<text x="347.7" y="288">L8</text>
<text x="342.6" y="293">C79</text>
<text x="270.3" y="294.3">C78</text>
<text x="270.3" y="299.4">25V</text>
<text x="342.6" y="298.1">25V</text>
<text x="277.9" y="307">R53</text>
</g>
<g font-size="2.3">
<text x="174.4" y="202.9">1</text>
<text x="191.1" y="200.8" transform="rotate(-90 191.1 200.8)">31</text>
<text x="206.7" y="202.9">30</text>
<text x="174.4" y="205.4">2</text>
<text x="174.4" y="207.9">3</text>
<text x="176.8" y="204.1">VDD3_0</text>
<text x="176.8" y="206.7">VDD2_0</text>
<text x="176.8" y="209.2">VDD1_0</text>
<text x="192.3" y="206.2" transform="rotate(-90 192.3 206.2)">VDD</text>
<text x="197.5" y="209.2">VDD1_1</text>
<text x="197.5" y="206.7">VDD2_1</text>
<text x="197.5" y="204.1">VDD3_1</text>
<text x="206.7" y="207.9">28</text>
<text x="206.7" y="205.4">29</text>
<text x="174.4" y="210.5">4</text>
<text x="174.4" y="213">5</text>
<text x="174.4" y="215.6">6</text>
<text x="176.8" y="211.8">VSS</text>
<text x="176.8" y="214.3">NRSTI</text>
<text x="198.2" y="214.3">NRSTO</text>
<text x="201.6" y="211.8">VSS</text>
<text x="206.7" y="215.6">25</text>
<text x="206.7" y="213">26</text>
<text x="206.7" y="210.5">27</text>
<text x="174.4" y="218.1">7</text>
<text x="174.4" y="220.6">8</text>
<text x="176.8" y="216.8">CI</text>
<text x="176.8" y="219.4">RO</text>
<text x="176.8" y="221.9">CLKI</text>
<text x="200" y="221.9">CLKO</text>
<text x="202.8" y="216.8">CO</text>
<text x="203.9" y="219.4">RI</text>
<text x="206.7" y="220.6">23</text>
<text x="206.7" y="218.1">24</text>
<text x="174.4" y="223.2">9</text>
<text x="176.8" y="227">ROSC_SEL</text>
<text x="176.8" y="224.5">BI</text>
<text x="196.9" y="227">TEMP_N</text>
<text x="202.9" y="224.5">BO</text>
<text x="206.7" y="225.7">21</text>
<text x="206.7" y="223.2">22</text>
<text x="173.7" y="228.3">11</text>
<text x="173.7" y="230.8">12</text>
<text x="173.7" y="233.3">13</text>
<text x="176.8" y="229.5">LITE_PAD</text>
<text x="176.8" y="232.1">INV_CLKO</text>
<text x="194.2" y="232.1">PIN_MODE</text>
<text x="197" y="229.5">TEMP_P</text>
<text x="206.7" y="233.3">18</text>
<text x="206.7" y="230.8">19</text>
<text x="206.7" y="228.3">20</text>
<text x="173.7" y="235.9">14</text>
<text x="173.7" y="238.4">15</text>
<text x="176.8" y="234.6">PLL_VSS</text>
<text x="176.8" y="237.2">VDDIO_08_0</text>
<text x="176.8" y="239.7">VDDIO_12_0</text>
<text x="192.5" y="239.7">VDDIO_12_1</text>
<text x="192.5" y="237.2">VDDIO_08_1</text>
<text x="201.6" y="234.6">VSS</text>
<text x="206.7" y="238.4">16</text>
<text x="206.7" y="235.9">17</text>
<text x="92.1" y="245">Enable/Disable</text>
<text x="118.4" y="245">VDD</text>
<text x="124.3" y="243.7">4 +1.2V</text>
<text x="191.1" y="244" transform="rotate(-90 191.1 244)">32</text>
<text x="192.3" y="240.9" transform="rotate(-90 192.3 240.9)">VSS</text>
<text x="89.8" y="246.3">2</text>
<text x="92.1" y="247.5">GND</text>
<text x="118.4" y="247.5">OUT</text>
<text x="124.3" y="246.3">3</text>
<text x="316.1" y="286.9">15</text>
<text x="296.8" y="289.5">1</text>
<text x="296.8" y="292">2</text>
<text x="299.1" y="290.7">VCCA</text>
<text x="299.1" y="293.3">A1</text>
<text x="308.6" y="290.7">VCCB</text>
<text x="312" y="288.2">EP</text>
<text x="312.2" y="293.3">B1</text>
<text x="316.1" y="292">13</text>
<text x="316.1" y="289.5">14</text>
<text x="296.8" y="294.5">3</text>
<text x="296.8" y="297.1">4</text>
<text x="296.8" y="299.6">5</text>
<text x="299.1" y="295.8">A2</text>
<text x="299.1" y="298.3">A3</text>
<text x="312.2" y="298.3">B3</text>
<text x="312.2" y="295.8">B2</text>
<text x="316.1" y="299.6">10</text>
<text x="316.1" y="297.1">11</text>
<text x="316.1" y="294.5">12</text>
<text x="296.8" y="302.2">6</text>
<text x="296.8" y="304.7">7</text>
<text x="299.1" y="300.9">A4</text>
<text x="299.1" y="303.4">NC</text>
<text x="299.1" y="306">GND</text>
<text x="311.7" y="306">OE</text>
<text x="311.7" y="303.4">NC</text>
<text x="312.2" y="300.9">B4</text>
<text x="316.1" y="304.7">8</text>
<text x="316.1" y="302.2">9</text>
</g>
<text font-size="1.6" fill="#000080" x="298.2" y="284.3">U12</text>
<text font-size="1.2" x="420.1" y="1.8">Reference Voltage Regulators</text>
</svg>
